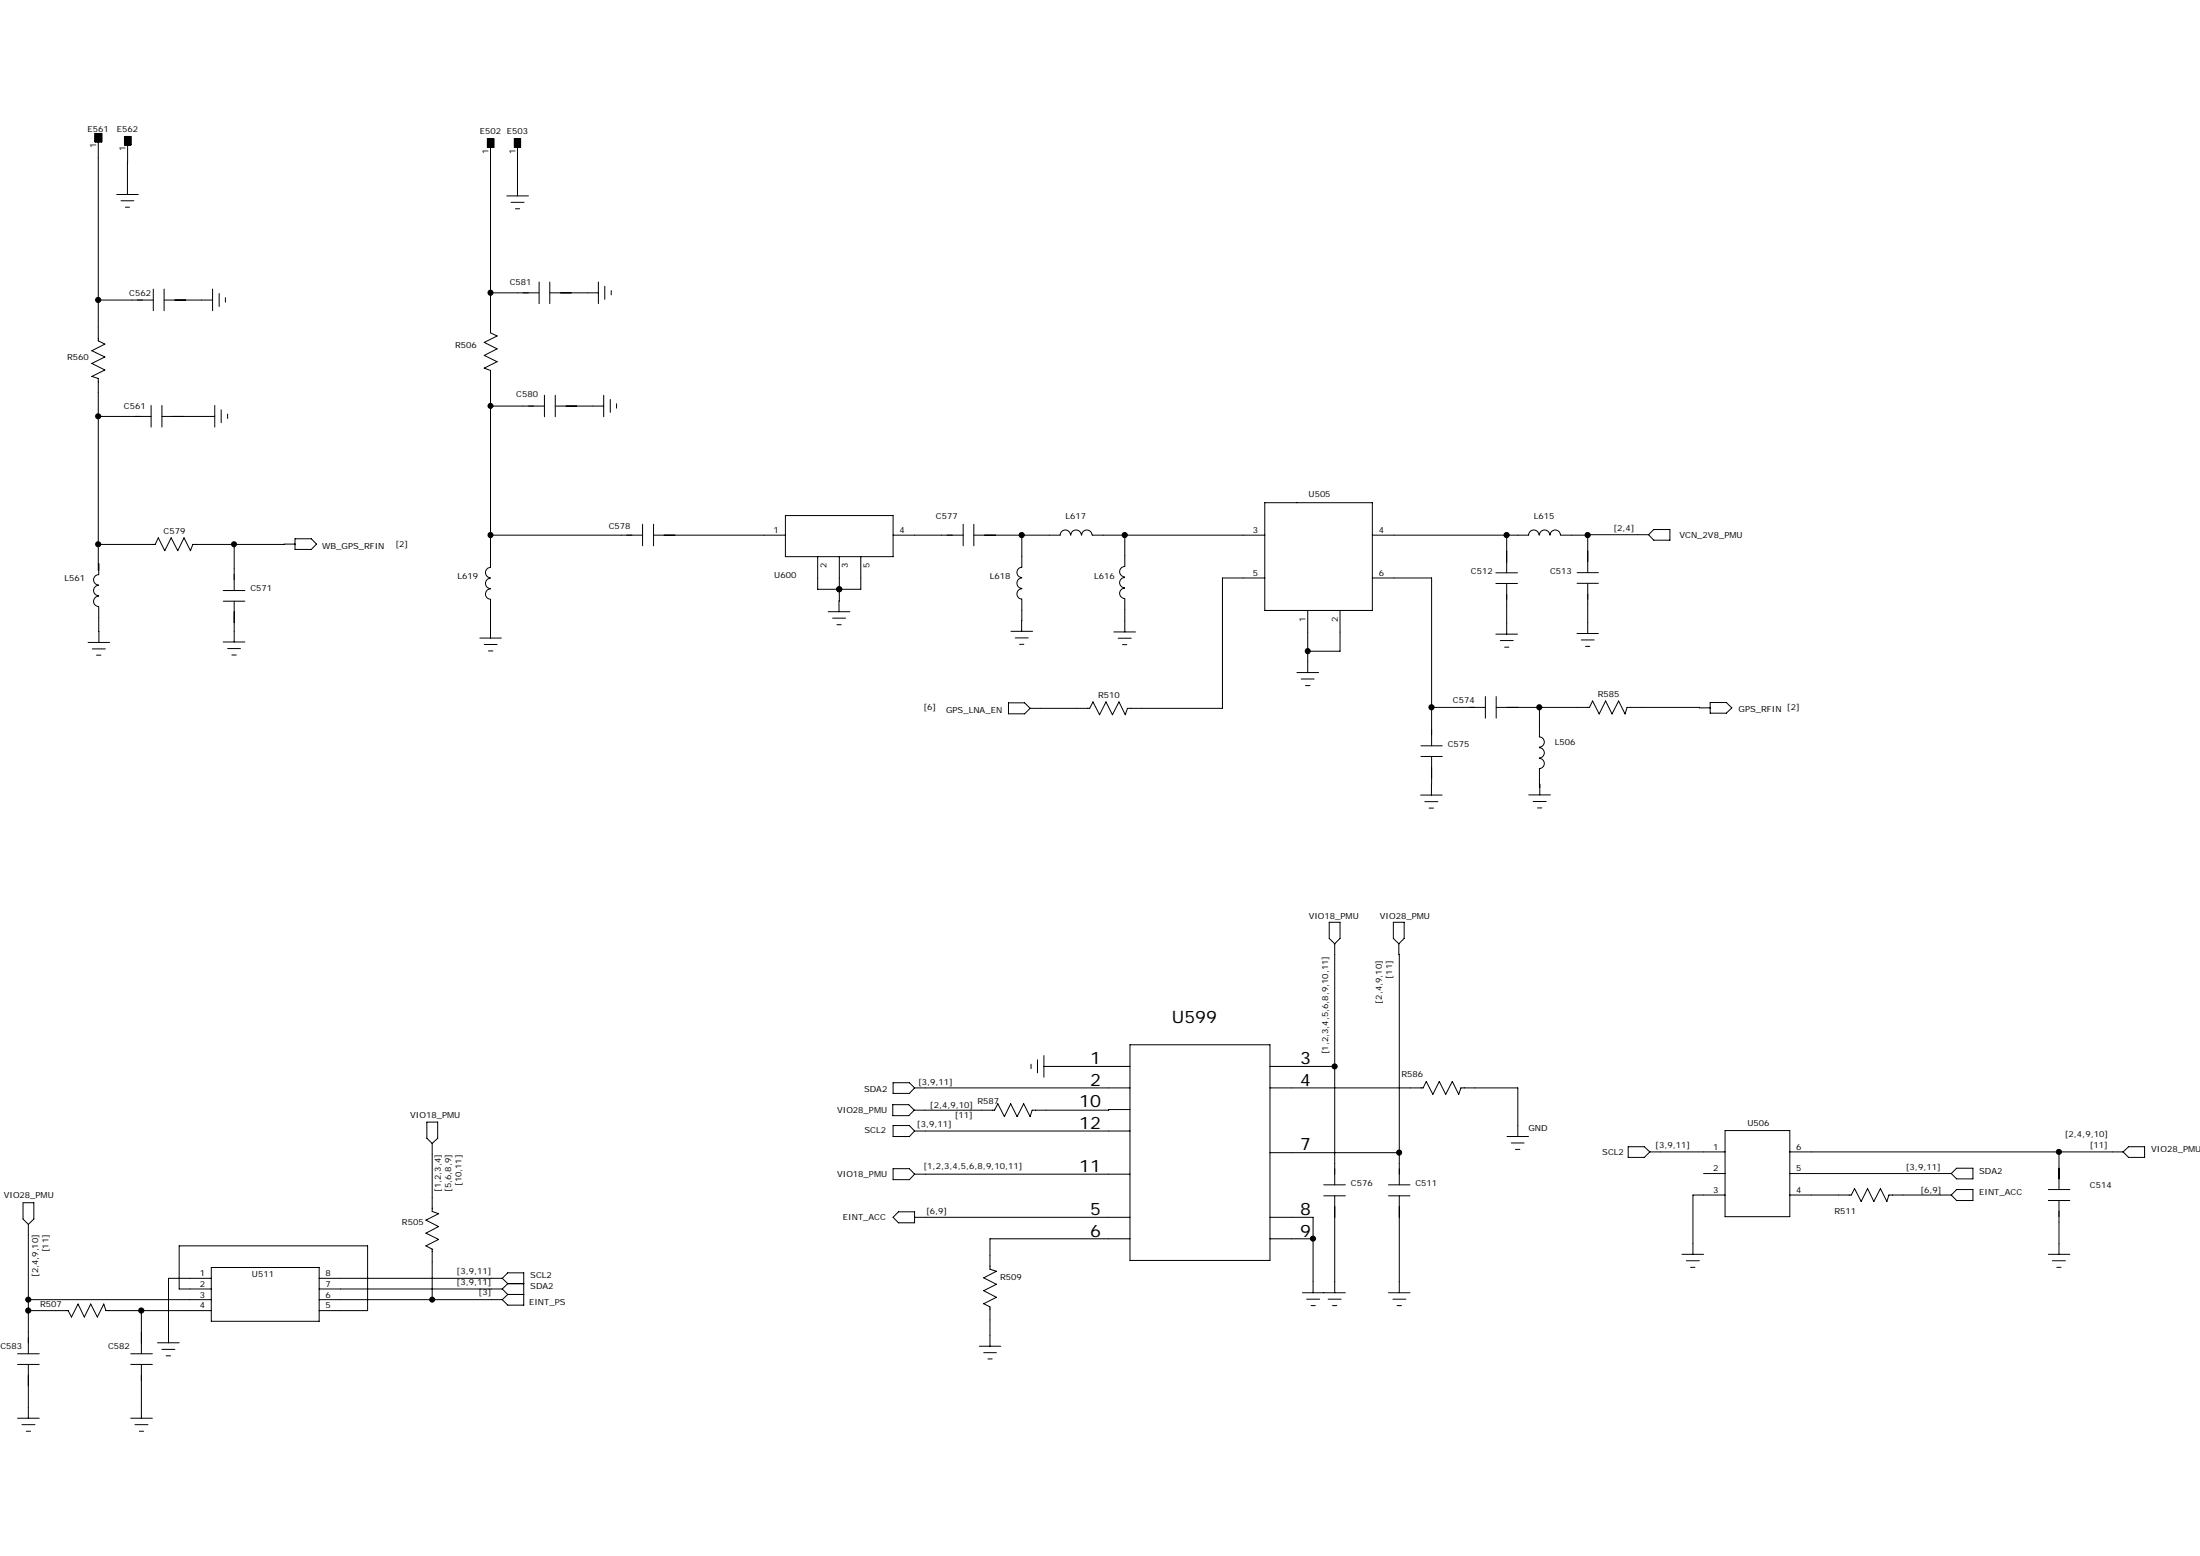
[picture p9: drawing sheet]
<svg xmlns="http://www.w3.org/2000/svg" width="297mm" height="210mm" viewBox="0 0 297 210" stroke-linecap="round" stroke-linejoin="round" font-family="sans-serif">
<g fill="none" stroke="#000" stroke-width=".14">
<path d="M12.8 19.1h.9M12.8 18.9h.9M12.8 18.8h.9M12.8 18.7h.9M12.8 18.5h.9M12.8 18h.9v1.2h-.9zM12.8 18.4h.9M12.8 18.2h.9M12.8 18.1h.9M13 18v1.2M13.1 18v1.2M13.3 18v28l.9 .4-1.8 .9 1.8 .9-1.8 .8 1.8 .9-1.8 .9 .9 .3v25.8"/>
<path d="M13.4 18v1.2M13.6 18v1.2M16.8 18.4h.9v1.1h-.9zM16.8 19.4h.9M16.8 19.3h.9M16.8 19.1h.9M16.8 18.9h.9M16.8 18.8h.9M16.8 18.7h.9M16.8 18.5h.9M16.9 18.4v1.2M17.1 18.4v1.2"/>
<path d="M17.2 18.4v7.8M17.4 18.4v1.2M17.5 18.4v1.2M17.6 18.4v1.2M65.8 18.7h.9v1.2h-.9zM65.8 19.8h.9M65.8 19.7h.9M65.8 19.5h.9M65.8 19.4h.9M65.8 19.3h.9M65.8 19.1h.9M65.8 18.9h.9"/>
<path d="M65.8 18.8h.9M65.9 18.7v1.2M66.1 18.7v1.2M66.2 18.7v1.2M66.2 19.2v25.7l.9 .4-1.7 .9 1.7 .9-1.7 .9 1.7 .8-1.7 .9 .8 .3v22.2M66.4 18.7v1.2M66.5 18.7v1.2M69.4 18.7h.9v1.2h-.9zM69.4 19.8h.9M69.4 19.7h.9M69.4 19.5h.9M69.4 19.4h.9"/>
<path d="M69.4 19.3h.9M69.4 19.1h.9M69.4 18.9h.9M69.4 18.8h.9M69.6 18.7v1.2M69.7 18.7v1.2M69.8 18.7v1.2M69.9 19.2v7.2M70 18.7v1.2M70.1 18.7v1.2M15.8 26.2h2.9M16.3 27.1h1.8"/>
<path d="M16.9 28h.6M17.2 22h.1M20.7 39v2.9M22.2 39v2.9M28.7 39v2.9M29.6 39.6v1.8M66.2 39.5h6.6M68.4 26.4h2.9M69 27.3h1.8M69.6 28.2h.6M72.8 38.1v2.9M74.2 39.5h6.6"/>
<path d="M74.2 38.1v2.9M80.8 38.1v2.9M81.7 38.6v1.8M82.5 39.2v.6M13.3 40.5h7.4M13.3 56.2h7.1M20.4 54.7v2.9M21.9 56.2h7.1M21.9 54.7v2.9M22.2 40.5h6.5M29 54.7v2.9M29.9 55.3v1.7"/>
<path d="M30.4 40.2v.6M30.7 55.9v.6M66.2 54.8h7.3M73.5 53.3v2.9M75 54.8h6.5M75 53.3v2.9M81.5 53.3v2.9M82.4 53.9v1.7M83.2 54.5v.6M13.3 73.5h7.7l.4-.9 .8 1.7 .9-1.7 .9 1.7 .8-1.7 .9 1.7 .3-.8h5.6v6.2M13.3 79a.7 .7 0 0 0-.7 .7 .7 .7 0 0 0 .7 .7M13.3 77.6a.7 .7 0 0 0-.7 .7 .7 .7 0 0 0 .7 .7"/>
<path d="M13.3 76.1v1.4M30.1 79.7h3M39.8 73.4l-8.2 .1M39.8 72.7h2.2l.7 .7-.7 .7h-2.2zM66.2 79.5a.69 .69 0 0 0-.7 .7 .69 .69 0 0 0 .7 .7M66.2 78a.69 .69 0 0 0-.7 .7 .69 .69 0 0 0 .7 .7M66.2 76.6a.69 .69 0 0 0-.7 .7 .69 .69 0 0 0 .7 .7M86.8 72.2h-20.6v4.4M86.8 70.7v3M88.2 72.2h17.8M88.2 70.7v3M106 69.6h14.6v5.5h-14.6z"/>
<path d="M110.4 75.1v4.4h5.8v-4.4M113.3 75.1v7.4M120.6 72.2h9.4M130 70.7v3M131.5 72.2h11.6M131.5 70.7v3M138 79.5a.69 .69 0 0 0-.7 .6 .69 .69 0 0 0 .7 .7M138 78a.7 .7 0 0 0-.7 .7 .7 .7 0 0 0 .7 .7M138 72.2v4.4a.69 .69 0 0 0-.7 .6 .69 .69 0 0 0 .7 .7M143.1 72.2a.7 .7 0 0 1 .7-.7 .7 .7 0 0 1 .7 .7M144.6 72.2a.71 .71 0 0 1 .7-.7 .71 .71 0 0 1 .7 .7M146 72.2a.7 .7 0 0 1 .7-.7 .7 .7 0 0 1 .7 .7"/>
<path d="M147.5 72.2h23.3M151.8 79.4a.7 .7 0 0 0-.6 .7 .7 .7 0 0 0 .6 .7M151.8 77.9a.7 .7 0 0 0-.6 .7 .7 .7 0 0 0 .6 .7M151.9 72.2l-.1 4.3a.7 .7 0 0 0-.6 .7 .7 .7 0 0 0 .6 .7M170.8 78h-5.7v17.6h-12.9l-.3 .9-.8-1.8-.9 1.8-.9-1.8-.8 1.8-.9-1.8-.5 .9h-8M170.8 67.8h14.5v14.6h-14.5zM185.3 72.2h21.1M185.3 78h8v22.6M202 78.7h2.9M202 77.3h2.9M203.4 72.2v5.1M203.4 78.7v6.9"/>
<path d="M206.4 72.2a.7 .7 0 0 1 .7-.7 .7 .7 0 0 1 .7 .7M207.9 72.2a.7 .7 0 0 1 .7-.7 .7 .7 0 0 1 .7 .7M209.3 72.2a.7 .7 0 0 1 .7-.7 .7 .7 0 0 1 .7 .7M210.7 72.2h3.7M212.9 78.7h2.9M212.9 77.3h2.9M214.4 78.7v6.8M222.6 72.2h-8.2v5.1M222.6 72.2l.7-.7h2.2v1.4h-2.2zM11.9 86.7h2.9M12.5 87.6h1.7M13 88.4h.6"/>
<path d="M13.3 80.5a.7 .7 0 0 0-.7 .7 .7 .7 0 0 0 .7 .7M13.3 81.9l.1 4.8M30.1 81.1h3M30.1 86.6h3M30.7 87.5h1.8M31.3 88.4h.6M31.6 81.1v5.5M64.8 86.1h2.9M65.4 87h1.7M66 87.8h.5M66.2 80.9v5.2M111.8 82.5h2.9"/>
<path d="M112.4 83.4h1.8M113 84.3h.6M136.2 94.8h2.1l.8 .8-.8 .7h-2.1zM136.5 85.2h2.9M137.1 86.1h1.7M137.7 87h.5M137.9 83.8h.1M138 80.9l-.1 4.3M150.4 85.3h2.9M151 86.1h1.7M151.6 87h.5M151.9 80.8v4.5"/>
<path d="M175.1 90.8h2.9M175.7 91.6h1.7M176.3 92.5h.6M176.6 82.4v8.4M180.9 82.4v5.5h-4.3M193.3 95.5h7.3M200.6 94v2.9M202 85.6h2.9M202 95.5h12.6l.4-.9 .9 1.8 .9-1.8 .9 1.8 .8-1.8 .9 1.8 .3-.9h11.2M202 94v2.9M202.6 86.4h1.7M203.2 87.3h.5"/>
<path d="M207.8 99.4a.69 .69 0 0 1 .7 .7 .69 .69 0 0 1-.7 .7M207.9 95.5v3.9M212.9 85.5h2.9M213.5 86.4h1.7M214.1 87.2h.5M230.9 94.8h2.2l.7 .7-.7 .7h-2.2zM191.8 107.3h2.9M191.9 100.6h2.8M191.9 102.1h2.8M192.4 108.2h1.7M193 109.1h.5M193.3 105.9h.1"/>
<path d="M193.3 102.1v5.2M206.4 107.3h2.9M207 108.2h1.8M207.6 109h.6M207.8 102.3a.69 .69 0 0 1 .7 .7 .69 .69 0 0 1-.7 .7M207.8 100.9a.69 .69 0 0 1 .7 .7 .69 .69 0 0 1-.7 .7M207.9 103.8v2.5M207.9 105.8v1.5M179.5 124.5h1.4v2.1l-.7 .8-.7-.8zM180.2 127.4v32.5M188.1 124.5h1.5v2.1l-.7 .8-.8-.8zM188.9 127.4v32.5"/>
<path d="M57.6 151.4h1.5v2.2l-.7 .7-.8-.7zM58.4 154.3v9.2l.8 .3-1.7 .9 1.7 .8-1.7 .9 1.7 .9-1.7 .8 .9 .5v6.8M120.5 149.1h2.2l.7 .7-.7 .8h-2.2zM120.6 146.1h2.2l.7 .7-.7 .8h-2.2zM120.6 151.9h2.2l.7 .7-.7 .8h-2.2zM120.6 157.7h2.2l.7 .8-.7 .7h-2.2zM123.5 158.5h29.1M123.5 152.6h29.1M123.5 146.8h29.1M139.2 143.6v.6M140.1 143v1.8M140.9 143.9h11.7"/>
<path d="M140.9 142.5v2.9M152.6 141h18.9v29.1h-18.9zM152.6 149.7l-13.2 .1-.3 .9-.9-1.8-.9 1.8-.8-1.8-.9 1.8-.9-1.8-.4 .9h-10.9M171.5 146.8h20.6l.5-.9 .9 1.8 .8-1.8 .9 1.8 .9-1.8 .9 1.8 .2-.9h7.7v6.6M171.5 143.9h8.7M171.5 155.6h17.4M178.7 159.9h2.9M187.5 159.9h2.9M203.5 153.4h2.9M204 154.2h1.8M204.6 155.1h.6M219.8 154.7h2.2l.8 .7-.8 .8h-2.2z"/>
<path d="M222.8 155.4h10.1M230 158.4h2.9M232.9 152.6h8.8v11.6h-8.8zM241.7 155.4h45M241.7 158.4h21.8M263.5 158.4l.7-.8h2.2v1.5h-2.2zM278 155.4v5.1M286.7 155.4l.7-.7h2.2v1.5h-2.2zM3.1 162.3h1.5v2.2l-.8 .7-.7-.7zM3.8 176.9h5.4l.4 .8 .9-1.7 .9 1.7 .9-1.7 .8 1.7 .9-1.7 .3 .9h14.2M3.8 175.4h24.7M3.8 165.2v17.5"/>
<path d="M19.1 176.9v5.8M28.5 171h14.6v7.3h-14.6zM28.5 172.5h-5.7v8.7M28.5 173.9h-4.3v-5.8h25.4v8.8h-6.5M43.1 172.5h24.7M43.1 173.9h24.7M43.1 175.4h24.7M67.8 172.5l.8 .7M67.8 172.5l.8-.7h2.1v4.3h-2.1l-.8-.7M67.8 173.9l.8 .8M68.6 173.2h2.1M68.6 174.7h2.1"/>
<path d="M68.6 173.2l-.8 .7M68.6 174.7l-.8 .7M121.3 163.5h2.2v1.5h-2.2l-.7-.7zM123.5 164.3h29.1M152.6 167.2h-18.9v4.1l.8 .3-1.7 .8 1.7 .9-1.7 .9 1.7 .9-1.7 .8 .9 .5v5.3M171.5 167.2h5.8M171.5 164.3h5.8v10.2M175.8 174.5h5.8M176.4 175.3h1.8M177 176.2h.6M178.7 161.4h2.9M179.3 175.3h1.8"/>
<path d="M179.9 176.2h.6M180.2 161.4v13.1M187.5 161.4h2.9M187.5 174.5h2.9M188.1 175.3h1.7M188.6 176.2h.6M188.9 161.4v13.1M227.1 169.3h2.9M227.7 170.1h1.7M228.3 171h.6M232.9 161.3h-4.3v8M241.7 161.3h8.3l.4-.9 .9 1.7 .9-1.7 .8 1.7 .9-1.7 .9 1.7 .2-.8h8.5"/>
<path d="M264.2 160.5h2.2v1.5h-2.2l-.7-.7zM276.6 162h2.9M276.6 160.5h2.9M276.6 169.3h2.9M277.1 170.1h1.8M277.7 171h.6M278 162v7.3M2.4 184.1h2.9M2.4 182.7h2.9M2.4 191.4h2.9M3 192.3h1.7M3.6 193.1h.5"/>
<path d="M3.8 184.1v7.3M17.6 184.1h3M17.6 182.7h3M17.6 191.4h3M18.2 192.3h1.8M18.8 193.1h.6M19.1 184.1v7.3M21.3 181.2h2.9M21.9 182.1h1.7M22.4 183h.6M132.2 181.7h2.9M132.8 182.5h1.7"/>
<path d="M133.4 183.4h.6"/>
</g>
<g fill="#000" stroke="#000" stroke-width=".14">
<circle cx="66.2" cy="39.5" r=".34"/>
<circle cx="13.3" cy="40.5" r=".35"/>
<circle cx="13.3" cy="56.2" r=".35"/>
<circle cx="66.2" cy="54.8" r=".34"/>
<circle cx="13.3" cy="73.4" r=".35"/>
<circle cx="31.6" cy="73.4" r=".34"/>
<circle cx="66.2" cy="72.2" r=".34"/>
<circle cx="113.3" cy="79.5" r=".35"/>
<circle cx="137.9" cy="72.2" r=".35"/>
<circle cx="151.9" cy="72.2" r=".35"/>
<circle cx="203.4" cy="72.2" r=".35"/>
<circle cx="214.4" cy="72.2" r=".35"/>
<circle cx="176.6" cy="87.9" r=".34"/>
<circle cx="193.3" cy="95.4" r=".35"/>
<circle cx="207.8" cy="95.4" r=".34"/>
<circle cx="180.2" cy="143.9" r=".35"/>
<circle cx="188.9" cy="155.5" r=".34"/>
<circle cx="278" cy="155.4" r=".35"/>
<circle cx="3.8" cy="176.9" r=".35"/>
<circle cx="3.8" cy="175.4" r=".35"/>
<circle cx="19.1" cy="176.9" r=".35"/>
<circle cx="58.4" cy="175.4" r=".34"/>
<circle cx="177.3" cy="167.2" r=".35"/>
</g>
<g font-size="2.3">
<text x="147.2" y="143.6">1</text>
<text x="158.2" y="138.1">U599</text>
<text x="175.6" y="143.6">3</text>
<text x="145.7" y="149.4">10</text>
<text x="147.2" y="146.5">2</text>
<text x="175.6" y="146.5">4</text>
<text x="145.7" y="152.4">12</text>
<text x="175.6" y="155.3">7</text>
<text x="145.7" y="158.2">11</text>
<text x="147.2" y="166.9">6</text>
<text x="147.2" y="164">5</text>
<text x="175.6" y="164">8</text>
<text x="175.6" y="166.9">9</text>
</g>
<g font-size="1.1">
<text x="11.8" y="17.8">E561</text>
<text x="15.8" y="17.8">E562</text>
<text x="13" y="20" transform="rotate(-90 13 20)">1</text>
<text x="17" y="20.4" transform="rotate(-90 17 20.4)">1</text>
<text x="64.8" y="18.1">E502 E503</text>
<text x="66" y="20.8" transform="rotate(-90 66 20.8)">1</text>
<text x="69.6" y="20.8" transform="rotate(-90 69.6 20.8)">1</text>
<text x="17.5" y="40">C562</text>
<text x="68.8" y="38.5">C581</text>
<text x="61.4" y="47">R506</text>
<text x="9.1" y="48.6">R560</text>
<text x="69.7" y="53.6">C580</text>
<text x="16.7" y="55.2">C561</text>
<text x="82.2" y="71.4">C578</text>
<text x="104.5" y="71.9">1</text>
<text x="121.5" y="71.9">4</text>
<text x="126.4" y="70">C577</text>
<text x="143.9" y="70">L617</text>
<text x="169.2" y="71.9">3</text>
<text x="176.7" y="67.1">U505</text>
<text x="186.2" y="71.9">4</text>
<text x="207.1" y="70">L615</text>
<text x="217.8" y="71.6">[2,4]</text>
<text x="22.1" y="72">C579</text>
<text x="43.5" y="74.1">WB_GPS_RFIN</text>
<text x="53.4" y="73.8">[2]</text>
<text x="104.5" y="78">U600</text>
<text x="111.6" y="76.7" transform="rotate(-90 111.6 76.7)">2</text>
<text x="114.5" y="76.7" transform="rotate(-90 114.5 76.7)">3</text>
<text x="117.4" y="76.7" transform="rotate(-90 117.4 76.7)">5</text>
<text x="169.2" y="77.7">5</text>
<text x="186.2" y="77.7">6</text>
<text x="198.6" y="77.4">C512</text>
<text x="209.3" y="77.4">C513</text>
<text x="226.8" y="72.7">VCN_2V8_PMU</text>
<text x="8.7" y="78.4">L561</text>
<text x="33.8" y="79.8">C571</text>
<text x="61.8" y="78.2">L619</text>
<text x="133.7" y="78.1">L618</text>
<text x="147.7" y="78.1">L616</text>
<text x="176.3" y="84" transform="rotate(-90 176.3 84)">1</text>
<text x="180.6" y="84" transform="rotate(-90 180.6 84)">2</text>
<text x="124.7" y="95.9">[6]</text>
<text x="148.3" y="94.1">R510</text>
<text x="196.2" y="94.9">C574</text>
<text x="215.7" y="94">R585</text>
<text x="127.7" y="96.2">GPS_LNA_EN</text>
<text x="195.5" y="100.8">C575</text>
<text x="209.9" y="100.5">L506</text>
<text x="234.7" y="96.1">GPS_RFIN [2]</text>
<text x="176.7" y="124.1">VIO18_PMU</text>
<text x="186.3" y="124.1">VIO28_PMU</text>
<text x="186.6" y="135.4" transform="rotate(-90 186.6 135.4)">[2,4,9,10]</text>
<text x="188" y="132.1" transform="rotate(-90 188 132.1)">[11]</text>
<text x="179.3" y="142.3" transform="rotate(-90 179.3 142.3)">[1,2,3,4,5,6,8,9,10,11]</text>
<text x="116.7" y="147.3">SDA2</text>
<text x="123.9" y="146.5">[3,9,11]</text>
<text x="125.6" y="149.5">[2,4,9,10]</text>
<text x="132" y="148.9">R587</text>
<text x="189.2" y="145.4">R586</text>
<text x="55.4" y="150.8">VIO18_PMU</text>
<text x="113" y="150.2">VIO28_PMU</text>
<text x="116.7" y="152.9">SCL2</text>
<text x="123.8" y="152.1">[3,9,11]</text>
<text x="128.9" y="150.9">[11]</text>
<text x="206.4" y="152.6">GND</text>
<text x="216.3" y="155.9">SCL2</text>
<text x="223.5" y="154.9">[3,9,11]</text>
<text x="231.3" y="155.2">1</text>
<text x="235.9" y="152">U506</text>
<text x="242.5" y="155.2">6</text>
<text x="278.8" y="153.5">[2,4,9,10]</text>
<text x="282.1" y="154.9">[11]</text>
<text x="290.4" y="155.4">VIO28_PMU</text>
<text x=".5" y="161.6">VIO28_PMU</text>
<text x="59.5" y="160.9" transform="rotate(-90 59.5 160.9)">[1,2,3,4]</text>
<text x="60.9" y="160.9" transform="rotate(-90 60.9 160.9)">[5,6,8,9]</text>
<text x="62.3" y="160.1" transform="rotate(-90 62.3 160.1)">[10,11]</text>
<text x="113" y="158.8">VIO18_PMU</text>
<text x="124.7" y="157.7">[1,2,3,4,5,6,8,9,10,11]</text>
<text x="182.4" y="160.1">C576</text>
<text x="191.1" y="160.1">C511</text>
<text x="231.3" y="158.1">2</text>
<text x="231.3" y="161">3</text>
<text x="242.5" y="158.1">5</text>
<text x="242.5" y="161">4</text>
<text x="257.3" y="157.9">[3,9,11]</text>
<text x="259.3" y="161">[6,9]</text>
<text x="267.2" y="158.4">SDA2</text>
<text x="267.2" y="161.3">EINT_ACC</text>
<text x="282.2" y="160.3">C514</text>
<text x="54.3" y="165.4">R505</text>
<text x="113.8" y="164.7">EINT_ACC</text>
<text x="125" y="163.8">[6,9]</text>
<text x="247.7" y="163.8">R511</text>
<text x="5.1" y="172.4" transform="rotate(-90 5.1 172.4)">[2,4,9,10]</text>
<text x="6.5" y="169" transform="rotate(-90 6.5 169)">[11]</text>
<text x="27" y="172.2">1</text>
<text x="27" y="173.7">2</text>
<text x="34" y="172.3">U511</text>
<text x="44" y="173.7">7</text>
<text x="44" y="172.2">8</text>
<text x="61.7" y="171.9">[3,9,11]</text>
<text x="61.7" y="173.4">[3,9,11]</text>
<text x="71.6" y="172.5">SCL2</text>
<text x="71.6" y="173.9">SDA2</text>
<text x="135" y="172.8">R509</text>
<text x="5.4" y="176.4">R507</text>
<text x="27" y="175.1">3</text>
<text x="27" y="176.6">4</text>
<text x="44" y="175.1">6</text>
<text x="44" y="176.6">5</text>
<text x="64.6" y="174.8">[3]</text>
<text x="71.4" y="176.1">EINT_PS</text>
<text x=".1" y="182.1">C583</text>
<text x="14.6" y="182.1">C582</text>
</g>
</svg>
